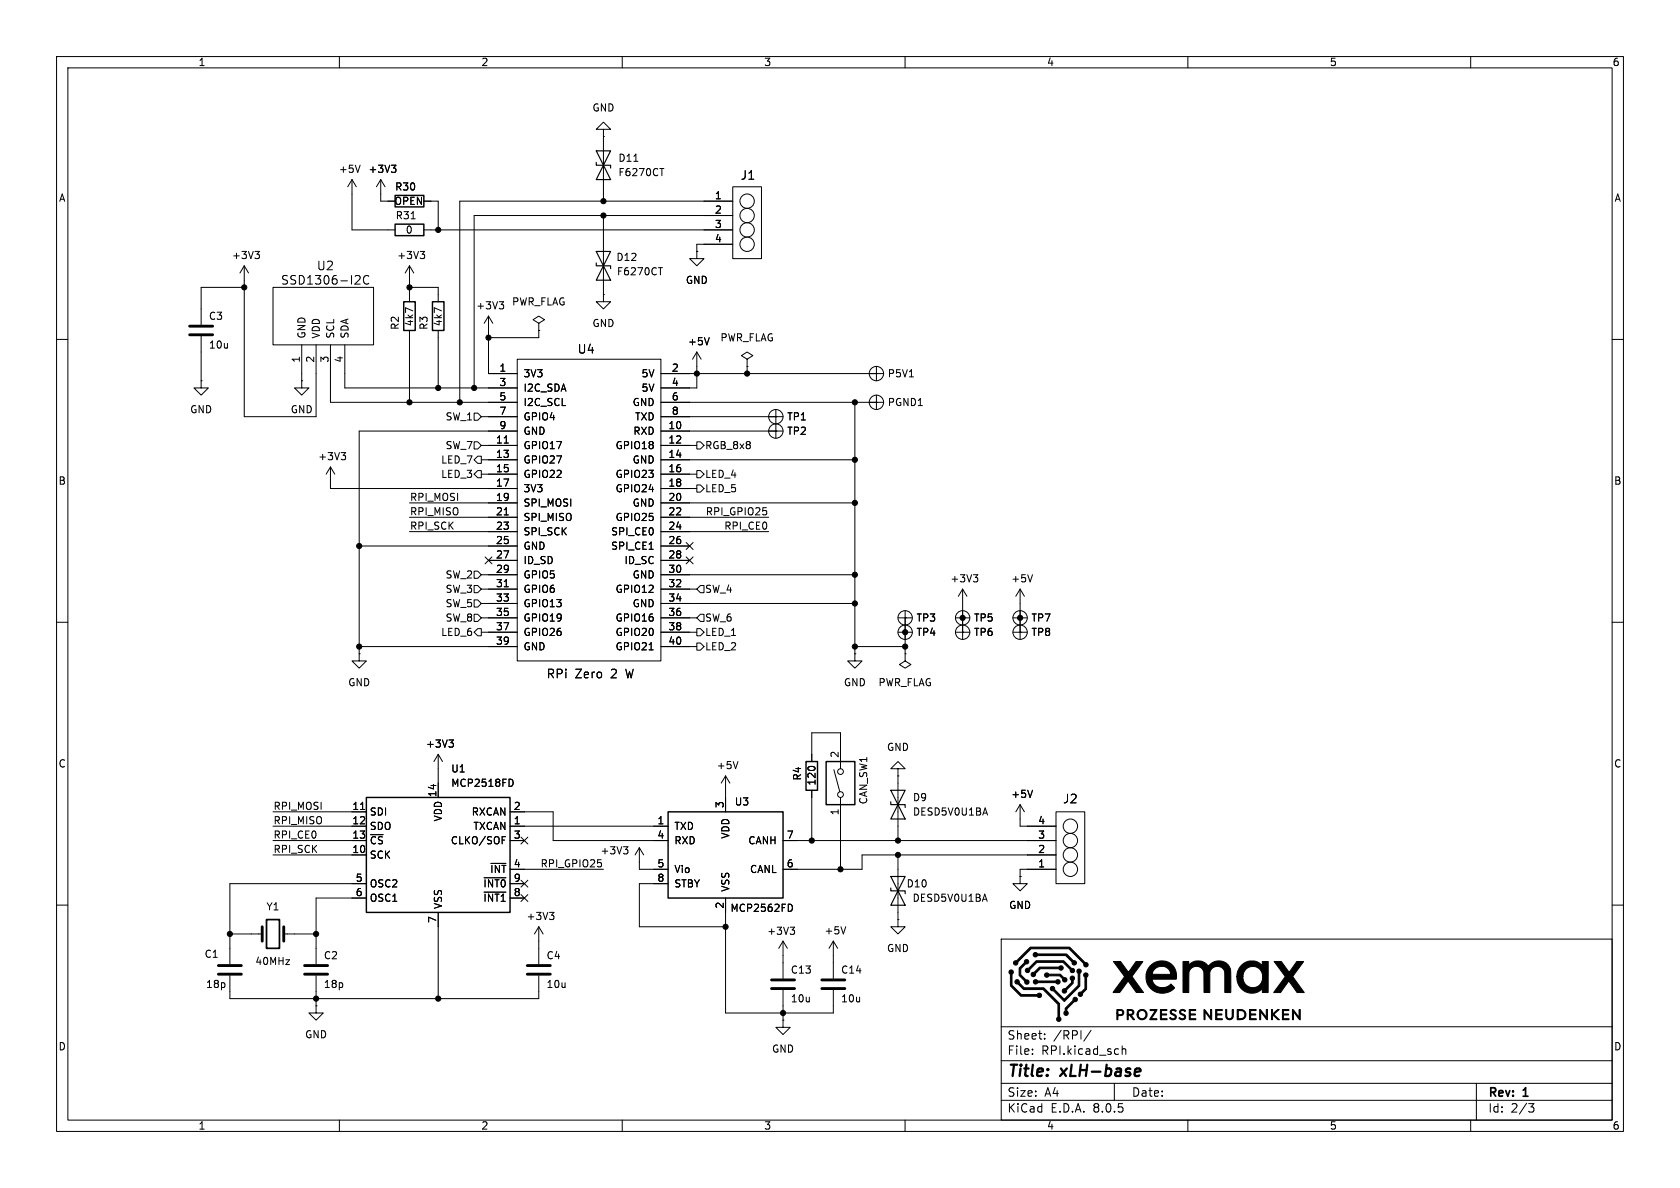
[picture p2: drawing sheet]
<svg xmlns="http://www.w3.org/2000/svg" width="297mm" height="210mm" viewBox="0 0 297 210" stroke-linecap="round" stroke-linejoin="round" font-family="sans-serif">
<g fill="none" stroke="#000" stroke-width=".18">
<path d="M10 10h277v190h-277zM12 12h273v186h-273zM60 10v2M110 10v2M160 10v2M210 10v2M260 10v2M62.2 31.8l.8 1.2M62.2 31.8v8.8h7.6M62.2 31.8l-.7 1.2M63.7 29.2l-.5 1.3M67.3 31.8v3.8h2.5"/>
<path d="M67.3 31.8l-.8 1.2M67.3 31.8l.8 1.2M69.2 29.2h.8l-.4 .5M69.7 29.7l.3 .2v.3l-.3 .3M72.7 38.7h.7M74.9 35.6h2.6v5M106.7 22.9h1.2l-1.2-1.3-1.3 1.3h1.3v1.2M106.7 24.1h.1M106.7 24.1v11.5M106.7 38.1v14M112.1 28.5h.7M116.6 29.8h.8"/>
<path d="M129.5 33h5.1v12.7h-5.1zM129.5 35.6h-48.2v35.5M129.5 38.1h-45.7v30.5M10 60h2M35.6 59.4v7.9M43.2 47v26.7h12.7v-12.7M43.2 47l-.8 1.3M43.2 47l.7 1.3M43.2 50.8h-7.6v6.6M45.1 44.4h.8l-.5 .5M45.6 44.9l.3 .3v.3l-.3 .2M48.3 50.8h17.7v10.2h-17.7z"/>
<path d="M63 48.7l.5 .1 .2 .3-1 1.1h1M65.2 48.8a.61 .61 0 0 0-.8 0 .61 .61 0 0 0-.1 .8 .57 .57 0 0 0 .2 .6 .57 .57 0 0 0 .7-.1M72.4 47v6.3M72.4 58.4v12.7M72.4 50.8h5.1v2.5M72.4 47l-.8 1.3M72.4 47l.8 1.3M74.3 44.4h.8l-.5 .5M74.8 44.9l.3 .3v.3l-.3 .2M74.9 40.6h54.6M77.5 58.4v10.2M86.4 55.9v10.1h5"/>
<path d="M86.4 55.9l-.8 1.3M86.4 55.9l.7 1.3M88.3 53.3h.7l-.4 .5M88.8 53.8l.2 .3v.3l-.2 .2M95.2 57.2l1.1-.7-1.1-.6-1 .6 1 .7v1.2M95.2 58.4h.1M95.2 58.4v1.3h-8.8M106.7 52.1v1.2h1.2l-1.2 1.3-1.3-1.3h1.3M106.7 52.1h.1M116.4 47.3h.7M123.2 44.5v1.2h1.3l-1.3 1.3-1.3-1.3h1.3M123.2 44.5h.1"/>
<path d="M125.4 59.7l-.4 1.3M129.5 43.2h-6.3v1.3M285 60h2M35.6 67.3v1.3h1.2l-1.2 1.3-1.3-1.3h1.3M35.6 67.3h.1M53.3 67.3v1.3h1.3l-1.3 1.3-1.2-1.3h1.2M53.3 67.3h.1M53.3 61v6.3M58.4 61v10.1h33M61 61v7.6h30.4M83.8 73h.7l.6 .7-.6 .6h-.7zM83.8 78.1h.7l.6 .6-.6 .7h-.7z"/>
<path d="M85.1 78.7h6.3M85.1 73.7h6.3M89.1 78.3h.8M91.4 63.5h25.4v53.3h-25.4zM91.4 76.2h-27.9v39.4M116.8 66h39.4M116.8 76.2h21.6M116.8 78.7h6.4M116.8 71.1h39.4M116.8 73.7h21.6M123.2 78.1h.6l.7 .6-.7 .7h-.6zM123.2 62.2v6.4h-6.4"/>
<path d="M123.2 62.2l-.8 1.3M123.2 62.2l.8 1.3M132.1 63.5l1-.6-1-.7-1 .7 1 .6v1.3M132.1 64.8h.1M132.1 64.8v1.2M137.2 73.7h.1M137.2 76.2h.1M137.2 72.4v5.1M151.1 71.1v44.5M154.9 71.1h.1M154.9 66h.1M154.9 64.8v2.5"/>
<path d="M154.9 69.9v2.5M160.8 66.6h.7M58.4 82.6v3.8h33M58.4 82.6l-.7 1.2M58.4 82.6l.8 1.2M60.3 80h.8l-.4 .5M60.9 80.5l.2 .2v.3l-.2 .3M63.5 96.5h27.9M72.4 88.9h19M72.4 91.4h19M72.4 94h19M84.5 80.6h.6v1.3h-.6l-.7-.6z"/>
<path d="M84.5 83.2h.6v1.3h-.6l-.7-.7zM85.1 81.3h6.3M85.1 83.8h6.3M85.8 98.5l1.2 1.2M86.4 99.1h5M87 98.5l-1.2 1.2M89.1 91h.8M116.8 81.3h34.3M116.8 83.8h6.4M116.8 86.4h6.4M116.8 88.9h34.3M116.8 91.4h19.1"/>
<path d="M116.8 94h19.1M116.8 96.5h5.1M116.8 99.1h5.1M121.3 98.5l1.2 1.2M121.3 95.9l1.2 1.2M122.5 98.5l-1.2 1.2M122.5 95.9l-1.2 1.2M123.2 85.7h.6l.7 .7-.7 .6h-.6zM123.2 83.2h.6l.7 .6-.7 .7h-.6zM135.5 90.4v.5M10 110h2M63.5 115.6v1.2h1.3l-1.3 1.3-1.3-1.3h1.3"/>
<path d="M63.5 115.6h.1M63.5 114.3h27.9M83.8 106h.7l.6 .7-.6 .6h-.7zM83.8 101h.7l.6 .6-.6 .6h-.7zM83.8 108.6h.7l.6 .6-.6 .7h-.7zM83.8 103.5h.7l.6 .6-.6 .7h-.7zM84.5 111.1h.6v1.3h-.6l-.7-.6zM85.1 101.6h6.3M85.1 104.1h6.3M85.1 106.7h6.3M85.1 109.2h6.3M85.1 111.8h6.3"/>
<path d="M89.1 103.7h.8M114.8 114.9h.7M116.8 101.6h34.3M116.8 104.1h6.4M116.8 106.7h34.3M116.8 109.2h6.4M116.8 111.8h6.4M116.8 114.3h6.4M123.2 111.1h.6l.7 .7-.7 .6h-.6zM123.2 113.7h.6l.7 .6-.7 .6h-.6zM123.8 103.5h.7v1.3h-.7l-.6-.7zM123.8 108.6h.7v1.3h-.7l-.6-.7z"/>
<path d="M151.1 115.6v1.2h1.3l-1.3 1.3-1.2-1.3h1.2M151.1 115.6h.1M151.1 114.3h8.9M158.7 109.2h2.6M158.7 111.8h2.6M160 115.6v1.2l1 .7-1 .6-1-.6 1-.7M160 115.6h.1M160 109.2h.1M160 111.8h.1M160 108v7.6M168.9 109.2h2.5M168.9 111.8h2.5"/>
<path d="M170.2 109.2h.1M170.2 111.8h.1M170.2 104.1v8.9M170.2 104.1l-.8 1.3M170.2 104.1l.7 1.3M172.1 101.6h.8l-.5 .5M172.6 102.1l.3 .2v.3l-.3 .3M179.1 109.2h2.5M179.1 111.8h2.5M180.3 111.8h.1M180.3 109.2h.1M180.3 104.1v8.9"/>
<path d="M180.3 104.1l-.7 1.3M180.3 104.1l.8 1.3M182.5 101.6l-.4 1.3M285 110h2M77.5 133.4v7.6M77.5 133.4l-.8 1.2M77.5 133.4l.7 1.2M79.4 130.8h.7l-.4 .5M79.9 131.3l.2 .2v.3l-.2 .3M90.3 137.7a.68 .68 0 0 1 .4 .7 .68 .68 0 0 1-.4 .6M128.3 137.2v6.3M128.3 137.2l-.8 1.2"/>
<path d="M128.3 137.2l.7 1.2M130.5 134.6l-.5 1.3M143.5 134.6v-5.1h5.1v6.4M143.5 139.7v8.9M147.4 136.1l1.1 3.9M158.7 135.9h1.3l-1.3-1.3-1.2 1.3h1.2v1.3M158.7 137.2h.1M158.7 137.2v11.4M182.5 139.7l-.4 1.3M10 160h2M48.3 146.1h16.5M48.3 148.6h16.5"/>
<path d="M48.3 151.1h16.5M48.3 143.5h16.5M63.7 143.1h.8M64.8 158.8h-8.9v11.6M64.8 156.2h-24.2v14.2M85.6 157.7h3.8M85.6 155.2h3.8M86.8 152.6h2.6M88.8 148.5h.4M88.8 147.9h.6M90.2 146.1h27.9M90.2 148.6h2.5"/>
<path d="M90.2 143.5h7.6v5.1h20.3M90.2 153.7h16.5M90.2 156.2h2.5M90.2 158.8h2.5M92.1 158.1l1.2 1.3M92.1 148l1.2 1.2M92.1 155.6l1.2 1.2M93.3 158.1l-1.2 1.3M93.3 148l-1.2 1.2M93.3 155.6l-1.2 1.2M106.3 152.6v.5M110.2 149.7h.8l-.4 .5"/>
<path d="M110.8 150.2l.2 .2v.3l-.2 .2M113 149.9v3.8h5.1M113 149.9l-.7 1.2M113 149.9l.8 1.2M118.1 156.2h-5.1v7.6h15.3M128.3 158.8v20.3h19v-4.1M138.4 148.6h48.3M139.7 159.8a.68 .68 0 0 1 .4 .7 .68 .68 0 0 1-.4 .6M148.6 141v12.7M158.7 151.1v11.5M174.1 158.1l.4 1.2M174.2 142.8l.4 1.3"/>
<path d="M180.3 154.9v1.3h1.3l-1.3 1.3-1.2-1.3h1.2M180.3 154.9h.1M180.3 142.2v3.9h6.4M180.3 142.2l-.7 1.3M180.3 142.2l.8 1.3M186.7 143.5h5.1v12.7h-5.1zM186.7 151.1h-34.3v2.6h-14M186.7 153.7h-6.4v1.2M285 160h2M40.6 172.5v4h54.6v-4M40.6 165.1h5.8M50.2 165.1h5.7"/>
<path d="M55.9 177.8v1.3h1.2l-1.2 1.2-1.3-1.2h1.3M55.9 177.8h.1M55.9 172.5v5.3M77.5 161.3v15.2M95.2 163.8v6.6M95.2 163.8l-.7 1.3M95.2 163.8l.8 1.3M97.1 161.3h.8l-.4 .5M97.7 161.8l.2 .2v.3l-.2 .3M138.4 166.4v6.6M138.4 175v5.3M138.4 166.4l-.7 1.2"/>
<path d="M138.4 166.4l.8 1.2M139.7 163.9h.8l-.4 .5M140.2 164.4l.3 .2v.3l-.3 .3M147.3 166.4l-.7 1.2M147.3 166.4v6.6M147.3 166.4l.8 1.2M149.5 163.8l-.4 1.3M158.7 162.6v1.2h1.3l-1.3 1.3-1.2-1.3h1.2M158.7 162.6h.1M177 166h108v32h-108zM60 198v2M110 198v2"/>
<path d="M138.4 180.3v1.3h1.3l-1.3 1.3-1.2-1.3h1.2M138.4 180.3h.1M160 198v2M177 194.5h108M177 191.5h108M177 187.5h108M177 181.5h108M182.5 186.3v.1M182.5 185.5v.1M184.7 183.6v.1M184.7 182.8v.1M192.9 182.1l-1.3 2"/>
<path d="M197 191.5v3M198.4 184.9v1.5M198.4 185.5l.2-.1 .4 .1v.9M210 198v2M260 198v2M261 191.5v6.5M270.2 195.1h1l-.5 .6 .4 .1 .1 .5-.3 .3h-.4"/>
<circle cx="132.1" cy="38.1" r="1.27"/>
<circle cx="132.1" cy="35.6" r="1.27"/>
<circle cx="132.1" cy="43.2" r="1.27"/>
<circle cx="132.1" cy="40.6" r="1.27"/>
<circle cx="137.2" cy="73.7" r="1.27"/>
<circle cx="137.2" cy="76.2" r="1.27"/>
<circle cx="154.9" cy="66" r="1.27"/>
<circle cx="154.9" cy="71.1" r="1.27"/>
<circle cx="160" cy="111.8" r="1.27"/>
<circle cx="160" cy="109.2" r="1.27"/>
<circle cx="170.2" cy="109.2" r="1.27"/>
<circle cx="170.2" cy="111.8" r="1.27"/>
<circle cx="180.3" cy="109.2" r="1.27"/>
<circle cx="180.3" cy="111.8" r="1.27"/>
<circle cx="148.6" cy="136.4" r=".51"/>
<circle cx="148.6" cy="140.5" r=".51"/>
<circle cx="189.2" cy="153.7" r="1.27"/>
<circle cx="189.2" cy="146" r="1.27"/>
<circle cx="189.2" cy="151.1" r="1.27"/>
<circle cx="189.2" cy="148.6" r="1.27"/>
</g>
<path d="M201 188.9l.6 .1v.4l-1 .1M201.4 190.1l-.2 .1" fill="none" stroke="#000" stroke-width=".4"/>
<path d="M69.8 34.5h5.1v2.1h-5.1zM69.8 39.6h5.1v2.1h-5.1zM71.4 53.3h2v5.1h-2zM76.5 53.3h2v5.1h-2zM142.5 134.6h2v5.1h-2zM146 134.6h5.1v7.6h-5.1zM64.8 141h25.4v20.3h-25.4zM118.1 143.5h20.3v15.3h-20.3z" fill="none" stroke="#000" stroke-width=".25"/>
<g fill="none" stroke="#000" stroke-width=".51">
<path d="M33.5 59.2h4.1M33.5 57.7h4.1M38.6 172.2h4.1M38.6 170.7h4.1M46.4 163.8v2.6M50.2 163.8v2.6M53.8 172.2h4.1M53.8 170.7h4.1M93.2 172.2h4.1M93.2 170.7h4.1M136.4 174.8h4.1M136.4 173.2h4.1"/>
<path d="M145.3 174.8h4.1M145.3 173.2h4.1"/>
</g>
<path d="M105.4 28.7v.5h2.5v.5M105.4 26.7h2.5l-1.2 2.5zM106.7 29.2l1.2 2.6h-2.5zM105.4 44.5h2.5l-1.2 2.5zM105.4 46.5v.5h2.5v.5M106.7 47l1.2 2.5h-2.5zM157.5 139.7h2.5l-1.3 2.5zM157.5 154.9h2.5l-1.3 2.6zM157.5 157v.5h2.5v.5M157.5 141.7v.5h2.5v.5M158.7 157.5l1.3 2.5h-2.5zM158.7 142.2l1.3 2.6h-2.5z" fill="none" stroke="#000" stroke-width=".2"/>
<g fill="#000" stroke="#000" stroke-width=".18">
<path d="M181.2 169.8a.4 .4 0 0 1 .5-.1 .4 .4 0 0 1 .1 .5 .4 .4 0 0 1-.5 .2l-.8 .8v1.1l.9 .9a.4 .4 0 0 1 .5 .4 .4 .4 0 0 1-.5 .4 .4 .4 0 0 1-.2-.6l-1-1v-1.3l.9-.9zM182.4 172l.4-.1 1-.9h3.4a.4 .4 0 0 1 .6-.2 .4 .4 0 0 1 0 .7 .4 .4 0 0 1-.6-.3h-3.3l-.8 .9a.4 .4 0 0 1-.5 .6 .4 .4 0 0 1-.2-.7zM182.8 173.3a.4 .4 0 0 1 .6 .1h3.3a.41 .41 0 0 1 .6-.1 .41 .41 0 0 1-.1 .7 .41 .41 0 0 1-.6-.3h-3.2a.4 .4 0 0 1-.5 .2 .4 .4 0 0 1-.1-.6zM178.5 171.6a.4 .4 0 0 1 .6 0 .4 .4 0 0 1-.2 .6v2l1.7 1.6h2.7a.41 .41 0 0 1 .7-.2 .41 .41 0 0 1 0 .7 .41 .41 0 0 1-.7-.2h-2.9l-1.8-1.8v-2.1l-.2-.4zM185.8 174.5a.4 .4 0 0 1 .5-.1 .4 .4 0 0 1 .1 .5l1.8 1.7 2.4-2.4v-2.1a.4 .4 0 0 1-.2-.6 .4 .4 0 0 1 .7 0 .4 .4 0 0 1-.2 .6v2.2l-2.7 2.7-2-1.9a.41 .41 0 0 1-.4-.1 .41 .41 0 0 1 0-.5zM189.3 172.7a.4 .4 0 0 1 .6 0 .4 .4 0 0 1-.2 .6v.5l-1.1 1.2a.4 .4 0 0 1-.4 .6 .4 .4 0 0 1-.4-.5 .4 .4 0 0 1 .5-.3l1.1-1.1v-.4a.47 .47 0 0 1-.1-.6zM184.8 172.1l.3-.1 .3 .2h2.1l.6 .6a.4 .4 0 0 1 .5 .4 .4 .4 0 0 1-.5 .4 .4 .4 0 0 1-.2-.6l-.6-.5h-1.9a.4 .4 0 0 1-.5 .2 .4 .4 0 0 1-.1-.6zM189.8 176.4a.4 .4 0 0 1 .7 .2 .4 .4 0 0 1-.6 .5l-1.3 1.3v.3a.41 .41 0 0 1 .1 .7 .41 .41 0 0 1-.6-.1 .41 .41 0 0 1 .2-.6v-.5l1.4-1.4zM181.4 171.3l.4-.1 1.4-1.4h4.9l1.3 1.4a.41 .41 0 0 1 .6 .3 .41 .41 0 0 1-.5 .5 .41 .41 0 0 1-.3-.6l-1.3-1.3h-4.6l-1.3 1.3a.4 .4 0 0 1-.4 .5 .4 .4 0 0 1-.2-.6zM182.8 168.5l.3-.1 .3 .2h5.2l1.1 1.2a.41 .41 0 0 1 .6 .3 .41 .41 0 0 1-.4 .5 .41 .41 0 0 1-.4-.6l-1.1-1.1h-5a.4 .4 0 0 1-.6 .2 .4 .4 0 0 1 0-.6zM191.6 172.1a.4 .4 0 0 1 .7 0 .4 .4 0 0 1-.2 .6v2.2l-.7 .7a.4 .4 0 0 1-.4 .5 .4 .4 0 0 1-.4-.4 .4 .4 0 0 1 .6-.3l.6-.7v-2l-.2-.2zM179.2 170l.5-.2 2.4-2.4h7l2.7 2.8a.41 .41 0 0 1 .6 .3 .41 .41 0 0 1-.5 .4 .41 .41 0 0 1-.3-.5l-2.6-2.7h-6.7l-2.3 2.3a.45 .45 0 0 1-.3 .5 .45 .45 0 0 1-.5-.2z"/>
<path d="M196.8 170h1.3l1.4 1.9 1.3-1.9h1.2l-1.6 2.2a.39 .39 0 0 0-.3 .4 .39 .39 0 0 0 .3 .3l1.8 2.5h-1.3l-1.5-2-.9 1.3a.92 .92 0 0 1-.8 .8l-.9-.1 2-2.8zM197.4 178.5h.4a.57 .57 0 0 1 .9 .4 .57 .57 0 0 1-.7 .6h-.4v.8h-.2v-1.2h.2a.21 .21 0 0 0 .1 .3 .21 .21 0 0 0 .2 0 .4 .4 0 0 0 .6-.4 .4 .4 0 0 0-.6-.4h-.3v.5h-.2zM199.3 178.5h.3a.54 .54 0 0 1 .8 .3 .54 .54 0 0 1-.4 .7l.6 .7-.2 .1-.7-.8h-.2v.8h-.2v-1h.2a.48 .48 0 0 0 .5 0 .48 .48 0 0 0 .2-.6l-.7-.1v.7h-.2zM203.4 170.7a2.65 2.65 0 0 1 3.2-.6 2.65 2.65 0 0 1 1.3 3h-4.2a1.94 1.94 0 0 0 3.3 .8l.4 .5a.25 .25 0 0 1 .3 .2 .25 .25 0 0 1-.3 .3 2.92 2.92 0 0 1-3.3 .3 2.92 2.92 0 0 1-1.5-3h4.4a1.67 1.67 0 0 0-1.7-1.4 1.67 1.67 0 0 0-1.6 1.4h-1.1l.3-.8zM212.8 178.5h.2l1 1.3v-1.3h.2v1.8l-1.2-1.4v1.4h-.1zM209.1 170h1.1v.6a2.18 2.18 0 0 1 3.4 .2 2.18 2.18 0 0 1 2.7-.8 2.18 2.18 0 0 1 1.3 2.5v3h-1.1v-2.8a1.41 1.41 0 0 0-.4-1.6 1.41 1.41 0 0 0-1.7 0l-.5 .8v3.6h-1l-.1-3.6a1.37 1.37 0 0 0-1.6-1 1.37 1.37 0 0 0-1 1.7v2.9h-1.1zM219.6 170.5a2.5 2.5 0 0 1 3.6 .2v-.7h1v5.5l-1-.1-.1-.7a2.6 2.6 0 0 1-3 .6 2.6 2.6 0 0 1-1.4-2.6h1a1.78 1.78 0 0 0 2.1 1.9 1.78 1.78 0 0 0 1.3-2.5 1.74 1.74 0 0 0-1.9-1.2 1.74 1.74 0 0 0-1.5 1.8h-1a2.83 2.83 0 0 1 .9-2.2zM222.7 178.5l.2 .1 1 1.3v-1.4h.2v1.8l-.2-.1-1-1.3v1.4h-.2zM224.8 178.5h.2v.8l.9-.8h.2l-.9 .8 1 1h-.3l-.9-.9v.9h-.2zM225.2 170h1.3l1.4 1.8 1.4-1.8h1.2l-2 2.6 2.1 2.9h-1.3l-1.5-2.1-1.4 2.1-1.2-.1 1.9-2.5a.29 .29 0 0 0 .1-.3 .29 .29 0 0 0-.2-.3zM228.5 178.5l.2 .1 .9 1.3 .1-1.4h.2v1.8l-.2-.1-1-1.3v1.4h-.2zM179.5 173.3a.41 .41 0 0 1 .5-.1 .41 .41 0 0 1 .2 .5l.9 .9h3.4l2.8 2.8v2.4a.4 .4 0 0 1 .2 .6 .4 .4 0 0 1-.6 0 .4 .4 0 0 1 .1-.6v-2.2l-2.6-2.7h-3.4l-1-.9a.41 .41 0 0 1-.5-.2 .41 .41 0 0 1 0-.5z"/>
<path d="M201.3 178.6a.89 .89 0 0 1 1.4 .3 .89 .89 0 0 1-.6 1.3 .89 .89 0 0 1-1.1-.8h.2a.7 .7 0 0 0 1 .6 .7 .7 0 0 0 .1-1.2 .7 .7 0 0 0-1.1 .4v.2h-.2zM203.3 178.5h1.2l-1 1.6h1v.2h-1.2l1-1.6-1-.1zM205.2 178.5h1.1v.1h-1v.6h.9v.2h-.9v.7h1v.2h-1.2zM207 178.6a.61 .61 0 0 1 .9 .1v.1a.42 .42 0 0 0-.5-.2 .42 .42 0 0 0-.3 .4l.1 .1a.61 .61 0 0 1 .7 .4 .61 .61 0 0 1-.1 .7 .61 .61 0 0 1-1-.3l.1-.1a.45 .45 0 0 0 .5 .3 .45 .45 0 0 0 .3-.4l-.2-.2a.6 .6 0 0 1-.5-.9zM208.7 178.6a.48 .48 0 0 1 .5-.2 .48 .48 0 0 1 .3 .4 .58 .58 0 0 0-.7 0 .55 .55 0 0 0 .6 .6 .55 .55 0 0 1 0 .8 .55 .55 0 0 1-.7 0l-.3-.2 .1-.2a.44 .44 0 0 0 .5 .3 .44 .44 0 0 0 .4-.5l-.2-.1a.57 .57 0 0 1-.6-.3 .57 .57 0 0 1 .1-.6zM210.2 178.5h1.2v.1h-1v.6h.9v.2h-.9v.7h1v.2h-1.2zM214.9 178.5h1.2v.1h-1v.6h.9v.2h-.9v.7h1v.2h-1.2zM216.7 178.5h.2v.5a.7 .7 0 0 0 .7 1l.2-.3v-1.2h.2v.8a.72 .72 0 0 1-.7 1 .72 .72 0 0 1-.6-1zM218.7 178.5h.5a.93 .93 0 0 1 1.1 1 .93 .93 0 0 1-1.3 .8h-.3v-.6h.2a.3 .3 0 0 0 .1 .4 .3 .3 0 0 0 .4 0 .71 .71 0 0 0 .7-.8 .71 .71 0 0 0-.8-.6h-.4v1h-.2zM220.9 178.5h1.2v.1h-1v.6h.9v.2h-.9v.7h1v.2h-1.2zM226.7 178.5h1.2v.1h-1v.6h.9v.2h-.9v.7h1v.2h-1.2z"/>
<circle cx="106.7" cy="38.1" r=".46"/>
<circle cx="106.7" cy="35.6" r=".46"/>
<circle cx="43.2" cy="50.8" r=".46"/>
<circle cx="72.4" cy="50.8" r=".46"/>
<circle cx="77.5" cy="40.6" r=".46"/>
<circle cx="86.4" cy="59.7" r=".46"/>
<circle cx="72.4" cy="71.1" r=".46"/>
<circle cx="77.5" cy="68.6" r=".46"/>
<circle cx="81.3" cy="71.1" r=".46"/>
<circle cx="83.8" cy="68.6" r=".46"/>
<circle cx="123.2" cy="66" r=".46"/>
<circle cx="132.1" cy="66" r=".46"/>
<circle cx="151.1" cy="71.1" r=".46"/>
<circle cx="63.5" cy="96.5" r=".46"/>
<circle cx="151.1" cy="88.9" r=".46"/>
<circle cx="151.1" cy="81.3" r=".46"/>
<circle cx="63.5" cy="114.3" r=".46"/>
<circle cx="151.1" cy="101.6" r=".46"/>
<circle cx="151.1" cy="114.3" r=".46"/>
<circle cx="151.1" cy="106.7" r=".46"/>
<circle cx="160" cy="111.8" r=".46"/>
<circle cx="160" cy="114.3" r=".46"/>
<circle cx="170.2" cy="109.2" r=".46"/>
<circle cx="180.3" cy="109.2" r=".46"/>
<circle cx="143.5" cy="148.6" r=".46"/>
<circle cx="148.6" cy="153.7" r=".46"/>
<circle cx="158.7" cy="151.1" r=".46"/>
<circle cx="158.7" cy="148.6" r=".46"/>
<circle cx="40.6" cy="165.1" r=".46"/>
<circle cx="55.9" cy="176.5" r=".46"/>
<circle cx="55.9" cy="165.1" r=".46"/>
<circle cx="77.5" cy="176.5" r=".46"/>
<circle cx="128.3" cy="163.8" r=".46"/>
<circle cx="138.4" cy="179.1" r=".46"/>
</g>
<path d="M47.1 162.6h2.3v5h-2.3z" fill="none" stroke="#000" stroke-width=".3"/>
<g font-size="2.8">
<text x="178" y="190.9">Title:</text>
<text x="187.7" y="190.9">xLH-base</text>
</g>
<g font-size="2.1">
<text x="130.9" y="32">J1</text>
<text x="55.9" y="48">U2</text>
<text x="49.6" y="50.5">SSD1306-I2C</text>
<text x="102" y="62.7">U4</text>
<text x="96.6" y="120.1">RPi</text>
<text x="101.6" y="120.1">Zero</text>
<text x="108" y="120.1">2</text>
<text x="110.8" y="120.1">W</text>
<text x="187.8" y="142.2">J2</text>
<text x="178" y="184">Sheet:</text>
<text x="186.2" y="184">/RPI/</text>
<text x="178" y="186.7">File:</text>
<text x="184.1" y="186.7">RPI.kicad_sch</text>
<text x="178" y="196.9">KiCad</text>
<text x="178" y="194.1">Size:</text>
<text x="184.7" y="194.1">A4</text>
<text x="185.7" y="196.9">E.D.A.</text>
<text x="193.3" y="196.9">8.0.5</text>
<text x="200" y="194.1">Date:</text>
<text x="263" y="194.3">Rev:</text>
<text x="263" y="196.9">Id:</text>
<text x="267.1" y="196.9">2/3</text>
<text x="269.4" y="194.3">1</text>
</g>
<g font-size="1.8">
<text x="35" y="11.9">1</text>
<text x="85" y="11.9">2</text>
<text x="135" y="11.9">3</text>
<text x="185" y="11.9">4</text>
<text x="235" y="11.9">5</text>
<text x="285" y="11.9">6</text>
<text x="104.6" y="19.9">GND</text>
<text x="109.2" y="28.8">D11</text>
<text x="10.3" y="35.9">A</text>
<text x="59.8" y="30.8">+5V</text>
<text x="65" y="30.8">+3V3</text>
<text x="69.8" y="33.9">R30</text>
<text x="109.2" y="31.3">F6270CT</text>
<text x="126.3" y="35.3">1</text>
<text x="285.3" y="35.9">A</text>
<text x="69.6" y="36.4">OPEN</text>
<text x="69.9" y="39">R31</text>
<text x="71.6" y="41.5">0</text>
<text x="126.3" y="37.8">2</text>
<text x="126.3" y="40.4">3</text>
<text x="40.9" y="46">+3V3</text>
<text x="70.1" y="46">+3V3</text>
<text x="108.9" y="46.3">D12</text>
<text x="126.3" y="42.9">4</text>
<text x="109" y="48.9">F6270CT</text>
<text x="121.2" y="50.4">GND</text>
<text x="36.8" y="56.7">C3</text>
<text x="54.2" y="59.9" transform="rotate(-90 54.2 59.9)">GND</text>
<text x="56.7" y="59.9" transform="rotate(-90 56.7 59.9)">VDD</text>
<text x="59.3" y="59.9" transform="rotate(-90 59.3 59.9)">SCL</text>
<text x="61.8" y="59.9" transform="rotate(-90 61.8 59.9)">SDA</text>
<text x="70.7" y="58.4" transform="rotate(-90 70.7 58.4)">R2</text>
<text x="73.3" y="57.8" transform="rotate(-90 73.3 57.8)">4k7</text>
<text x="75.8" y="58.4" transform="rotate(-90 75.8 58.4)">R3</text>
<text x="78.3" y="57.8" transform="rotate(-90 78.3 57.8)">4k7</text>
<text x="84.1" y="54.9">+3V3</text>
<text x="90.4" y="54.2">PWR_FLAG</text>
<text x="104.6" y="58">GND</text>
<text x="36.8" y="61.8">10u</text>
<text x="53.1" y="64.2" transform="rotate(-90 53.1 64.2)">1</text>
<text x="55.6" y="64.2" transform="rotate(-90 55.6 64.2)">2</text>
<text x="58.2" y="64.2" transform="rotate(-90 58.2 64.2)">3</text>
<text x="60.7" y="64.2" transform="rotate(-90 60.7 64.2)">4</text>
<text x="88.2" y="65.8">1</text>
<text x="118.7" y="65.8">2</text>
<text x="121.5" y="61.2">+5V</text>
<text x="127.3" y="60.6">PWR_FLAG</text>
<text x="88.2" y="68.3">3</text>
<text x="88.2" y="70.9">5</text>
<text x="92.5" y="66.9">3V3</text>
<text x="92.5" y="69.4">I2C_SDA</text>
<text x="92.5" y="72">I2C_SCL</text>
<text x="111.8" y="72">GND</text>
<text x="113.3" y="66.9">5V</text>
<text x="113.3" y="69.4">5V</text>
<text x="118.7" y="68.3">4</text>
<text x="118.7" y="70.9">6</text>
<text x="156.9" y="72">PGND1</text>
<text x="156.9" y="66.9">P5V1</text>
<text x="33.5" y="73.3">GND</text>
<text x="51.3" y="73.3">GND</text>
<text x="78.7" y="74.5">SW_1</text>
<text x="88.2" y="73.4">7</text>
<text x="88.2" y="75.9">9</text>
<text x="92.5" y="74.5">GPIO4</text>
<text x="92.5" y="77.1">GND</text>
<text x="111.9" y="77.1">RXD</text>
<text x="112.2" y="74.5">TXD</text>
<text x="118.1" y="75.9">10</text>
<text x="118.7" y="73.4">8</text>
<text x="139.1" y="74.5">TP1</text>
<text x="139.1" y="77.1">TP2</text>
<text x="56.2" y="81.6">+3V3</text>
<text x="77.9" y="82.1">LED_7</text>
<text x="78.7" y="79.6">SW_7</text>
<text x="87.6" y="78.5">11</text>
<text x="87.6" y="81">13</text>
<text x="87.6" y="83.6">15</text>
<text x="92.5" y="79.6">GPIO17</text>
<text x="92.5" y="82.1">GPIO27</text>
<text x="108.7" y="79.6">GPIO18</text>
<text x="111.8" y="82.1">GND</text>
<text x="118.1" y="78.5">12</text>
<text x="118.1" y="81">14</text>
<text x="118.1" y="83.6">16</text>
<text x="124.6" y="79.6">RGB_8x8</text>
<text x="10.3" y="85.9">B</text>
<text x="72.4" y="88.6">RPI_MOSI</text>
<text x="77.9" y="84.7">LED_3</text>
<text x="87.6" y="86.1">17</text>
<text x="87.6" y="88.6">19</text>
<text x="92.5" y="84.7">GPIO22</text>
<text x="92.5" y="87.2">3V3</text>
<text x="92.5" y="89.8">SPI_MOSI</text>
<text x="108.7" y="84.7">GPIO23</text>
<text x="108.7" y="87.2">GPIO24</text>
<text x="111.8" y="89.8">GND</text>
<text x="118.1" y="86.1">18</text>
<text x="118.1" y="88.6">20</text>
<text x="124.6" y="87.2">LED_5</text>
<text x="124.6" y="84.7">LED_4</text>
<text x="285.3" y="85.9">B</text>
<text x="72.4" y="91.2">RPI_MISO</text>
<text x="72.4" y="93.7">RPI_SCK</text>
<text x="87.6" y="91.2">21</text>
<text x="87.6" y="93.7">23</text>
<text x="92.5" y="92.3">SPI_MISO</text>
<text x="92.5" y="94.8">SPI_SCK</text>
<text x="107.9" y="94.8">SPI_CE0</text>
<text x="108.7" y="92.3">GPIO25</text>
<text x="118.1" y="91.2">22</text>
<text x="118.1" y="93.7">24</text>
<text x="124.7" y="91.2">RPI_GPIO25</text>
<text x="127.9" y="93.7">RPI_CE0</text>
<text x="87.6" y="96.3">25</text>
<text x="87.6" y="98.8">27</text>
<text x="87.6" y="101.3">29</text>
<text x="92.5" y="97.4">GND</text>
<text x="92.5" y="99.9">ID_SD</text>
<text x="107.9" y="97.4">SPI_CE1</text>
<text x="110.3" y="99.9">ID_SC</text>
<text x="118.1" y="96.3">26</text>
<text x="118.1" y="98.8">28</text>
<text x="118.1" y="101.3">30</text>
<text x="78.7" y="107.5">SW_5</text>
<text x="78.7" y="102.5">SW_2</text>
<text x="78.7" y="105">SW_3</text>
<text x="87.6" y="103.9">31</text>
<text x="87.6" y="106.4">33</text>
<text x="92.5" y="102.5">GPIO5</text>
<text x="92.5" y="105">GPIO6</text>
<text x="92.5" y="107.5">GPIO13</text>
<text x="108.7" y="105">GPIO12</text>
<text x="111.8" y="102.5">GND</text>
<text x="111.8" y="107.5">GND</text>
<text x="118.1" y="103.9">32</text>
<text x="118.1" y="106.4">34</text>
<text x="124.6" y="105">SW_4</text>
<text x="167.9" y="103.1">+3V3</text>
<text x="178.7" y="103.1">+5V</text>
<text x="77.9" y="112.6">LED_6</text>
<text x="78.7" y="110.1">SW_8</text>
<text x="87.6" y="109">35</text>
<text x="87.6" y="111.5">37</text>
<text x="92.5" y="110.1">GPIO19</text>
<text x="92.5" y="112.6">GPIO26</text>
<text x="108.7" y="110.1">GPIO16</text>
<text x="108.7" y="112.6">GPIO20</text>
<text x="118.1" y="109">36</text>
<text x="118.1" y="111.5">38</text>
<text x="124.6" y="110.1">SW_6</text>
<text x="124.6" y="112.6">LED_1</text>
<text x="161.9" y="110.1">TP3</text>
<text x="161.9" y="112.6">TP4</text>
<text x="172.1" y="110.1">TP5</text>
<text x="172.1" y="112.6">TP6</text>
<text x="182.3" y="112.6">TP8</text>
<text x="182.3" y="110.1">TP7</text>
<text x="87.6" y="114">39</text>
<text x="92.5" y="115.2">GND</text>
<text x="108.7" y="115.2">GPIO21</text>
<text x="118.1" y="114">40</text>
<text x="124.6" y="115.2">LED_2</text>
<text x="61.5" y="121.5">GND</text>
<text x="149.1" y="121.5">GND</text>
<text x="155.2" y="121.5">PWR_FLAG</text>
<text x="10.3" y="135.9">C</text>
<text x="75.2" y="132.4">+3V3</text>
<text x="79.7" y="136.8">U1</text>
<text x="126.6" y="136.2">+5V</text>
<text x="148.3" y="134.1" transform="rotate(-90 148.3 134.1)">2</text>
<text x="156.7" y="132.9">GND</text>
<text x="285.3" y="135.9">C</text>
<text x="48.3" y="143.2">RPI_MOSI</text>
<text x="62.2" y="143.3">11</text>
<text x="77.2" y="141" transform="rotate(-90 77.2 141)">14</text>
<text x="79.7" y="139.3">MCP2518FD</text>
<text x="90.7" y="143.3">2</text>
<text x="128" y="142.9" transform="rotate(-90 128 142.9)">3</text>
<text x="129.8" y="142.6">U3</text>
<text x="141.8" y="138.1" transform="rotate(-90 141.8 138.1)">R4</text>
<text x="144.4" y="139" transform="rotate(-90 144.4 139)">120</text>
<text x="153.5" y="142.3" transform="rotate(-90 153.5 142.3)">CAN_SW1</text>
<text x="161.3" y="141.8">D9</text>
<text x="178.7" y="141.2">+5V</text>
<text x="48.3" y="148.3">RPI_CE0</text>
<text x="48.3" y="145.8">RPI_MISO</text>
<text x="62.2" y="145.8">12</text>
<text x="62.2" y="148.3">13</text>
<text x="65.3" y="144.4">SDI</text>
<text x="65.3" y="146.9">SDO</text>
<text x="65.3" y="149.5">~{CS}</text>
<text x="78.3" y="145.3" transform="rotate(-90 78.3 145.3)">VDD</text>
<text x="79.6" y="149.5">CLKO/SOF</text>
<text x="83.3" y="144.4">RXCAN</text>
<text x="83.6" y="146.9">TXCAN</text>
<text x="90.7" y="145.8">1</text>
<text x="90.7" y="148.3">3</text>
<text x="116.1" y="145.8">1</text>
<text x="116.1" y="148.3">4</text>
<text x="119.1" y="146.9">TXD</text>
<text x="119.1" y="149.5">RXD</text>
<text x="129.1" y="148.4" transform="rotate(-90 129.1 148.4)">VDD</text>
<text x="132.2" y="149.5">CANH</text>
<text x="139" y="148.3">7</text>
<text x="148.3" y="144.2" transform="rotate(-90 148.3 144.2)">1</text>
<text x="161.3" y="144.4">DESD5V0U1BA</text>
<text x="183.4" y="148.3">3</text>
<text x="183.4" y="145.8">4</text>
<text x="48.3" y="150.9">RPI_SCK</text>
<text x="62.2" y="150.9">10</text>
<text x="62.8" y="156">5</text>
<text x="65.3" y="152">SCK</text>
<text x="86.6" y="154.5">~{INT}</text>
<text x="90.7" y="153.4">4</text>
<text x="90.7" y="156">9</text>
<text x="95.5" y="153.4">RPI_GPIO25</text>
<text x="106.1" y="151.2">+3V3</text>
<text x="116.1" y="153.4">5</text>
<text x="116.1" y="156">8</text>
<text x="119.1" y="154.5">Vio</text>
<text x="132.5" y="154.5">CANL</text>
<text x="139" y="153.4">6</text>
<text x="183.4" y="153.4">1</text>
<text x="183.4" y="150.9">2</text>
<text x="47" y="161.1">Y1</text>
<text x="62.8" y="158.5">6</text>
<text x="65.3" y="157.1">OSC2</text>
<text x="65.3" y="159.6">OSC1</text>
<text x="78.3" y="160.8" transform="rotate(-90 78.3 160.8)">VSS</text>
<text x="85.3" y="159.6">~{INT1}</text>
<text x="85.3" y="157.1">~{INT0}</text>
<text x="90.7" y="158.5">8</text>
<text x="119.1" y="157.1">STBY</text>
<text x="128" y="160.7" transform="rotate(-90 128 160.7)">2</text>
<text x="129" y="161.4">MCP2562FD</text>
<text x="129.1" y="157.7" transform="rotate(-90 129.1 157.7)">VSS</text>
<text x="160.2" y="157.1">D10</text>
<text x="161.2" y="159.6">DESD5V0U1BA</text>
<text x="178.3" y="160.9">GND</text>
<text x="77.2" y="163.3" transform="rotate(-90 77.2 163.3)">7</text>
<text x="93" y="162.8">+3V3</text>
<text x="135.5" y="165.5">+3V3</text>
<text x="145.7" y="165.4">+5V</text>
<text x="36.1" y="169.5">C1</text>
<text x="45" y="170.8">40MHz</text>
<text x="57.2" y="169.8">C2</text>
<text x="96.5" y="169.8">C4</text>
<text x="139.7" y="172.3">C13</text>
<text x="148.6" y="172.3">C14</text>
<text x="156.7" y="168.5">GND</text>
<text x="36.3" y="174.9">18p</text>
<text x="57.2" y="174.9">18p</text>
<text x="96.5" y="174.9">10u</text>
<text x="139.7" y="177.4">10u</text>
<text x="148.6" y="177.4">10u</text>
<text x="10.3" y="185.9">D</text>
<text x="53.8" y="183.7">GND</text>
<text x="285.3" y="185.9">D</text>
<text x="136.4" y="186.3">GND</text>
<text x="35" y="199.9">1</text>
<text x="85" y="199.9">2</text>
<text x="135" y="199.9">3</text>
<text x="185" y="199.9">4</text>
<text x="235" y="199.9">5</text>
<text x="285" y="199.9">6</text>
</g>
</svg>
